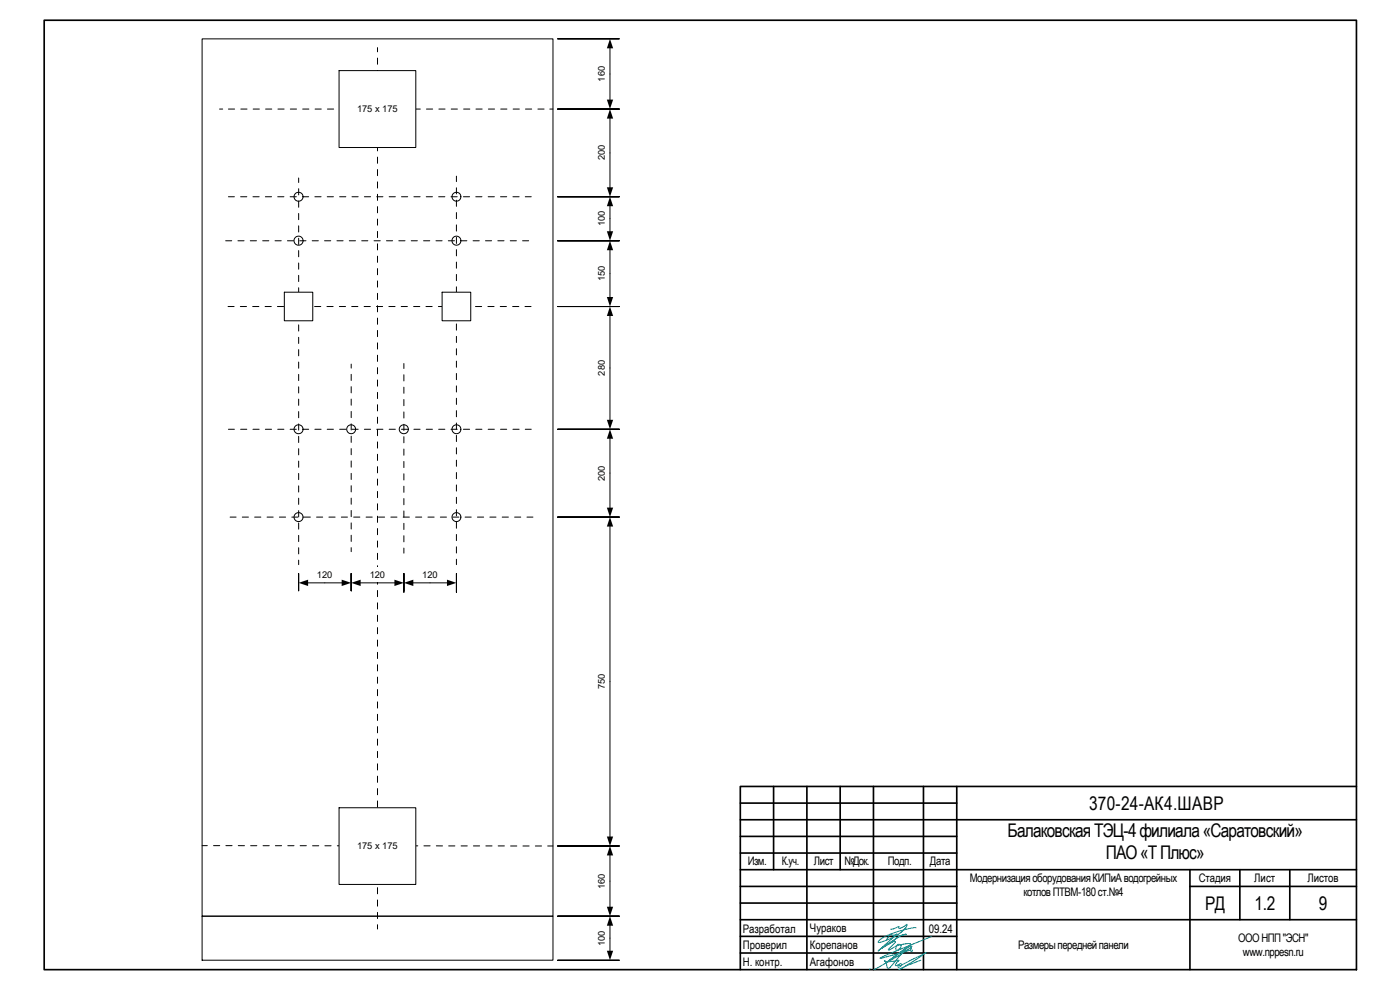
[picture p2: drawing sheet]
<svg xmlns="http://www.w3.org/2000/svg" width="420mm" height="297mm" viewBox="0 0 420 297" stroke-linecap="round" stroke-linejoin="round" font-family="sans-serif">
<g fill="none" stroke="#000" stroke-width=".5">
<path d="M13.3 6.1h393.8v284.8h-393.8zM232.2 236v24.9M242.2 236v54.9M252.1 236v24.9M262.1 236v54.9M277.1 236v54.9M287.1 236v54.9M407.1 236h-184.9v54.9M222.2 246h184.9M222.2 241h64.9M222.2 251h64.9M222.2 255.9h64.9"/>
<path d="M222.2 260.9h184.9M222.2 266h64.9M222.2 271h64.9M357.1 260.9v30M357.1 266h50M372.1 260.9v15M387.1 260.9v15M407.1 275.9h-184.9M222.2 285.9h64.9M222.2 280.9h64.9"/>
</g>
<path d="M274.9 278.4a22.7 22.7 0 0 0-11.2 3.9l-.1 .5a14.5 14.5 0 0 0 8.4-4.7l.2-.8-2.1 1.3a.29 .29 0 0 1-.4-.2 .29 .29 0 0 1 .1-.4l-2.5 .8M261.1 290.7l-.1 .3M269.8 291l4.7-2.8 3.4-2.4-5.4 2.8a3.8 3.8 0 0 1-2.6 1 .37 .37 0 0 1 .3-.5 .37 .37 0 0 1 .4 .5 .6 .6 0 0 1-.4 .6 .6 .6 0 0 1-.7-.3l.3-.4-.9 .3a.54 .54 0 0 1-.2-.6 .54 .54 0 0 1 .5-.4 .51 .51 0 0 0 .5-.7h-.1a7.5 7.5 0 0 1-4.2 .2l.1-.1a1.25 1.25 0 0 1 .6 1.5 .57 .57 0 0 0 .3 .8 .57 .57 0 0 0 .7-.2l1.5-1.8a14.9 14.9 0 0 1 4.9-4.7v.3l-3.2 2.3-8.2 4.6M276.4 288.1l-3.8 1.4-2.8 1.5M279.6 281l-15.5 6.5 .2 .1 9.1-2.6 .5 .2-.2 .3-.3-.1-.2-.3 .3-.6a.49 .49 0 0 0-.1-.5 .49 .49 0 0 0-.5-.1l-7.1 5 7.5-5.7-.6-.1-3.4 .5a.62 .62 0 0 1 1-.1 .62 .62 0 0 1-.2 1l-1 .6-.3-.4 .3-1-2.1 1.3h-.4l2.1-2.2v-.3l-.2-.1-3.9 2.1 5.4-3.6 1.9-.6-1.9 .6-6.5 4.4 5.7-5.1-1.1 .4-.9-.3-1.1 1.6" fill="none" stroke="#008080" stroke-width=".3"/>
<g fill="none" stroke="#000" stroke-width=".3">
<path d="M113.3 14.3v1.3M113.3 17.4v1.9M113.3 21.1v1.9M113.3 24.8v1.9M113.3 28.6v1.8M113.3 32.3v1.8M113.3 36v1.8M113.3 39.7v1.9M113.3 43.4v1.9M113.3 47.1v1.9M113.3 50.9v1.8M113.3 54.6v1.8"/>
<path d="M113.3 58.3v1.8M67.7 72.2h1.8M71.4 72.2h1.8M75.1 72.2h1.9M78.8 72.2h1.9M82.5 72.2h1.9M86.3 72.2h1.8M90 72.2h1.8M93.7 72.2h1.8M97.4 72.2h1.9M101.1 72.2h1.9M104.8 72.2h1.9"/>
<path d="M108.6 72.2h1.8M112.3 72.2h1.8M113.3 62v1.9M113.3 65.7v1.9M113.3 69.4v1.9M113.3 73.2v1.8M113.3 76.9v1.8M116 72.2h1.8M119.7 72.2h1.8M123.4 72.2h1.9M127.1 72.2h1.9M130.8 72.2h1.9"/>
<path d="M134.5 72.2h1.9M138.3 72.2h1.8M142 72.2h1.8M145.7 72.2h1.8M149.4 72.2h1.9M153.1 72.2h1.9M156.8 72.2h1.9M68.4 92h1.9M72.1 92h1.9M75.8 92h1.9M79.6 92h1.8M83.3 92h1.8"/>
<path d="M87 92h1.8M90.7 92h1.9M94.4 92h1.9M98.1 92h1.9M101.8 92h1.9M105.5 92h1.9M109.3 92h1.8M113 92h1.8M113.3 80.6v1.8M113.3 84.3v1.8M113.3 88v1.9M113.3 91.7v1.9"/>
<path d="M113.3 95.4v1.9M113.3 99.1v1.9M116.7 92h1.9M120.4 92h1.9M124.1 92h1.9M127.8 92h1.9M131.6 92h1.8M135.3 92h1.8M139 92h1.9M142.7 92h1.9M146.4 92h1.9M150.1 92h1.9"/>
<path d="M153.8 92h1.9M157.6 92h1.8M105.4 109.2v1.2M105.4 112.3v1.9M105.4 116v1.9M105.4 119.7v1.9M113.3 102.9v1.8M113.3 106.6v1.8M113.3 110.3v1.9M113.3 114v1.9M113.3 117.7v1.9M121.2 109.1v1.5"/>
<path d="M121.2 112.4v1.9M121.2 116.2v1.8M121.2 119.9v1.8M68.5 128.8h1.8M72.2 128.8h1.9M75.9 128.8h1.9M79.6 128.8h1.9M83.3 128.8h1.9M87.1 128.8h1.8M90.8 128.8h1.8M94.5 128.8h1.9M98.2 128.8h1.9"/>
<path d="M101.9 128.8h1.9M105.4 123.4v1.9M105.4 127.2v1.8M105.4 130.9v1.8M105.4 134.6v1.8M105.4 138.3v1.9M105.6 128.8h1.9M109.4 128.8h1.8M113.1 128.8h1.8M113.3 121.4v1.9M113.3 125.2v1.8M113.3 128.9v1.8"/>
<path d="M113.3 132.6v1.9M113.3 136.3v1.9M116.8 128.8h1.8M120.5 128.8h1.9M121.2 123.6v1.8M121.2 127.3v1.9M121.2 131v1.9M121.2 134.7v1.9M121.2 138.5v1.8M124.2 128.8h1.9M127.9 128.8h1.9M131.6 128.8h1.9"/>
<path d="M135.3 128.8h1.9M139.1 128.8h1.8M142.8 128.8h1.8M146.5 128.8h1.9M150.2 128.8h1.9M153.9 128.8h1.9M157.6 128.8h1.8M69.1 155.2h1.8M72.7 155.2h1.9M76.4 155.2h1.9M80.1 155.2h1.9M83.9 155.2h1.8"/>
<path d="M87.6 155.2h1.8M91.3 155.2h1.8M95 155.2h1.8M98.7 155.2h1.9M102.4 155.2h1.9M105.4 142v1.9M105.4 145.7v1.9M105.4 149.5v1.8M105.4 153.2v1.8M105.4 156.9v1.8M106.1 155.2h1.9M109.9 155.2h1.8"/>
<path d="M113.3 140v1.9M113.3 143.7v1.9M113.3 147.4v1.9M113.3 151.2v1.8M113.3 154.9v1.8M113.3 158.6v1.8M113.6 155.2h1.8M117.3 155.2h1.8M121 155.2h1.9M121.2 142.2v1.8M121.2 145.9v1.8M121.2 149.6v1.8"/>
<path d="M121.2 153.3v1.9M121.2 157v1.9M124.7 155.2h1.9M128.4 155.2h1.9M132.2 155.2h1.8M135.9 155.2h1.8M139.6 155.2h1.8M143.3 155.2h1.8M147 155.2h1.9M150.7 155.2h1.9M154.4 155.2h1.9M158.1 155.2h1.8"/>
<path d="M105.4 160.6v1.9M105.4 164.3v1.2M113.3 162.3v1.9M113.3 166v1.9M113.3 169.7v1.9M113.3 173.4v1.9M113.3 177.2v1.8M121.2 160.7v1.9M121.2 164.4v1.6M113.3 180.9v1.8M113.3 184.6v1.9M113.3 188.3v1.9"/>
<path d="M113.3 192v1.9M113.3 195.7v1.9M113.3 199.5v1.8M113.3 203.2v1.8M113.3 206.9v1.8M113.3 210.6v1.8M113.3 214.3v1.9M113.3 218v1.9M113.3 221.7v1.9M113.3 225.4v1.9M113.3 229.2v1.8M113.3 232.9v1.8"/>
<path d="M113.3 236.6v1.9M60.7 253.7h1.5M64.1 253.7h1.8M67.8 253.7h1.8M71.5 253.7h1.9M75.2 253.7h1.9M78.9 253.7h1.9M82.6 253.7h1.9M86.4 253.7h1.8M90.1 253.7h1.8M93.8 253.8h1.9M97.5 253.8h1.9"/>
<path d="M101.2 253.8h1.9M104.9 253.8h1.9M108.7 253.8h1.8M112.4 253.8h1.8M113.3 240.3v1.9M113.3 244v1.9M113.3 247.7v1.9M113.3 251.5v1.8M113.3 255.2v1.8M113.3 258.9v1.9M116.1 253.8h1.9M119.8 253.8h1.9"/>
<path d="M123.5 253.8h1.9M127.2 253.8h1.9M130.9 253.8h1.9M134.7 253.8h1.8M138.4 253.8h1.8M142.1 253.8h1.8M145.8 253.8h1.9M149.5 253.8h1.9M153.2 253.8h1.9M156.9 253.8h1.9M160.7 253.8h1.8M164.4 253.8h1.6"/>
<path d="M113.3 262.6v1.9M113.3 266.3v1.9M113.3 270v1.9M113.3 273.7v1.9M113.3 277.5v1.2"/>
</g>
<path d="M101.8 242.4h23v23h-23z" fill="#fff"/>
<g fill="none" stroke="#000" stroke-width=".3">
<path d="M65.9 32.7h.9M68.5 32.7h1.9M72.3 32.7h1.8M76 32.7h1.8M79.7 32.7h1.9M83.4 32.7h1.9M87.1 32.7h1.9M90.8 32.7h1.9M94.6 32.7h1.8M98.3 32.7h1.8M102 32.7h1.9M105.7 32.7h1.9"/>
<path d="M109.4 32.7h1.9M113.1 32.7h1.9M116.8 32.7h1.9M120.6 32.7h1.8M124.3 32.7h1.8M128 32.7h1.8M131.7 32.7h1.9M135.4 32.7h1.9M139.1 32.7h1.9M142.8 32.7h1.9M146.6 32.7h1.8M150.3 32.7h1.8"/>
<path d="M154 32.7h1.9M157.7 32.7h1.9M161.4 32.7h1.9M165 32.7h1M101.8 242.4h23v23h-23z"/>
</g>
<path d="M101.8 21.2h23v23.1h-23z" fill="#fff"/>
<path d="M60.7 11.7h105.3v263.2h-105.3zM101.8 21.2h23v23.1h-23zM183.1 157.7v93.6M185.9 155.2h-18.5h18.5M185.9 253.8h-18.5h18.5M60.7 274.9h105.3v13.2h-105.3z" fill="none" stroke="#000" stroke-width=".3"/>
<path d="M183.1 155.2l.9 2.8h-1.9zM182.1 251h1.9l-.9 2.8z" fill="#000"/>
<path d="M178.3 201.7h4.3v5.6h-4.3z" fill="#fff"/>
<path d="M183.1 14.3v15.8M185.9 11.7h-18.5h18.5M185.9 32.7h-18.5h18.5" fill="none" stroke="#000" stroke-width=".3"/>
<path d="M183.1 11.7l.9 2.8h-1.9zM182.1 29.9h1.9l-.9 2.8z" fill="#000"/>
<path d="M178.3 19.4h4.3v5.6h-4.3z" fill="#fff"/>
<path d="M183.1 277.5v8M185.9 274.9h-18.5h18.5M185.9 288.1h-18.5h18.5" fill="none" stroke="#000" stroke-width=".3"/>
<path d="M183.1 274.9l.9 2.8h-1.9zM182.1 285.3h1.9l-.9 2.8z" fill="#000"/>
<path d="M178.3 278.7h4.3v5.6h-4.3z" fill="#fff"/>
<path d="M183.1 35.3v21.2M185.9 32.7h-18.5h18.5M185.9 59h-18.5h18.5" fill="none" stroke="#000" stroke-width=".3"/>
<path d="M183.1 32.7l.9 2.9h-1.9zM182.1 56.2h1.9l-.9 2.8z" fill="#000"/>
<path d="M178.3 43.1h4.3v5.6h-4.3z" fill="#fff"/>
<path d="M185.9 59h-18.5h18.5M183.1 61.7v7.9M185.9 72.2h-18.5h18.5" fill="none" stroke="#000" stroke-width=".3"/>
<path d="M183.1 59l.9 2.9h-1.9zM182.1 69.4h1.9l-.9 2.8z" fill="#000"/>
<path d="M178.3 62.8h4.3v5.6h-4.3z" fill="#fff"/>
<path d="M183.1 94.6v31.6M185.9 92h-18.5h18.5M185.9 128.8h-18.5h18.5" fill="none" stroke="#000" stroke-width=".3"/>
<path d="M183.1 92l.9 2.8h-1.9zM182.1 126h1.9l-.9 2.8z" fill="#000"/>
<path d="M178.3 107.6h4.3v5.6h-4.3z" fill="#fff"/>
<path d="M183.1 131.4v21.1M185.9 128.8h-18.5h18.5M185.9 155.2h-18.5h18.5" fill="none" stroke="#000" stroke-width=".3"/>
<path d="M183.1 128.8l.9 2.8h-1.9zM182.1 152.3h1.9l-.9 2.9z" fill="#000"/>
<path d="M178.3 139.1h4.3v5.7h-4.3z" fill="#fff"/>
<path d="M183.1 256.5v15.8M185.9 253.8h-18.5h18.5M185.9 274.9h-18.5h18.5" fill="none" stroke="#000" stroke-width=".3"/>
<path d="M183.1 253.8l.9 2.9h-1.9zM182.1 272.1h1.9l-.9 2.8z" fill="#000"/>
<path d="M178.3 261.6h4.3v5.5h-4.3z" fill="#fff"/>
<path d="M183.1 74.8v14.5M185.9 72.2h-18.5h18.5M185.9 92h-18.5h18.5" fill="none" stroke="#000" stroke-width=".3"/>
<path d="M183.1 72.2l.9 2.9h-1.9zM182.1 89.1h1.9l-.9 2.9z" fill="#000"/>
<path d="M178.3 79.3h4.3v5.6h-4.3z" fill="#fff"/>
<g fill="none" stroke="#000" stroke-width=".3">
<path d="M68.5 59h1.8M72.2 59h1.9M75.9 59h1.9M79.6 59h1.9M83.3 59h1.9M87.1 59h1.8M89.6 53.4v1.4M89.6 56.6v1.9M90.8 59h1.8M94.5 59h1.9M98.2 59h1.9M101.9 59h1.9"/>
<path d="M105.6 59h1.9M109.4 59h1.8M113.1 59h1.8M116.8 59h1.8M120.5 59h1.9M124.2 59h1.9M127.9 59h1.9M131.6 59h1.9M135.3 59h1.9M137 52.9v1.6M137 56.3v1.9M139.1 59h1.8"/>
<path d="M142.8 59h1.8M146.5 59h1.9M150.2 59h1.9M153.9 59h1.9M157.6 59h1.8M89.6 60.3v1.9M89.6 64.1v1.8M89.6 67.8v1.8M89.6 71.5v1.8M89.6 75.2v1.8M89.6 78.9v1.9M137 60v1.9"/>
<path d="M137 63.8v1.8M137 67.5v1.8M137 71.2v1.8M137 74.9v1.9M137 78.6v1.9M89.6 82.6v1.9M89.6 86.3v1.9M89.6 90v1.9M89.6 93.8v1.8M89.6 97.5v1.8M137 82.3v1.9M137 86.1v1.8"/>
<path d="M137 89.8v1.8M137 93.5v1.8M137 97.2v1.9M89.6 101.2v1.9M89.6 104.9v1.9M89.6 108.6v1.9M89.6 112.3v1.9M89.6 116.1v1.8M89.6 119.8v1.8M137 100.9v1.9M137 104.6v1.9M137 108.4v1.8"/>
<path d="M137 112.1v1.8M137 115.8v1.8M137 119.5v1.8M89.6 123.5v1.8M89.6 127.2v1.9M89.6 130.9v1.9M89.6 134.6v1.9M89.6 138.3v1.9M137 123.2v1.9M137 126.9v1.9M137 130.6v1.9M137 134.3v1.9"/>
<path d="M137 138.1v1.8M89.6 142v1.9M89.6 145.8v1.8M89.6 149.5v1.8M89.6 153.2v1.9M89.6 156.9v1.9M137 141.8v1.8M137 145.5v1.8M137 149.2v1.9M137 152.9v1.9M137 156.6v1.9M89.6 172.1v5.2v-5.2"/>
<path d="M89.6 160.6v1.9M89.6 164.3v1.9M89.6 168.1v1.3M92.2 174.9h10.6M105.4 172.1v5.2v-5.2M137 160.4v1.8M137 164.1v1.8M137 167.8v1.6"/>
</g>
<path d="M89.6 174.9l2.9-1v1.9zM102.5 173.9l2.9 1-2.9 .9z" fill="#000"/>
<path d="M94.7 170.2h5.6v4.2h-5.6z" fill="#fff"/>
<path d="M105.4 172.1v5.2v-5.2M108 174.9h10.6M121.2 172.1v5.6v-5.6" fill="none" stroke="#000" stroke-width=".3"/>
<path d="M105.4 174.9l2.8-1v1.9zM118.4 173.9l2.8 1-2.8 .9z" fill="#000"/>
<path d="M110.5 170.2h5.6v4.2h-5.6z" fill="#fff"/>
<path d="M121.2 172.1v5.2v-5.2M123.8 174.9h10.6M137 172.1v5.6v-5.6" fill="none" stroke="#000" stroke-width=".3"/>
<path d="M121.2 174.9l2.8-1v1.9zM134.1 173.9l2.9 1-2.9 .9z" fill="#000"/>
<path d="M126.3 170.2h5.6v4.2h-5.6z" fill="#fff"/>
<circle cx="137" cy="72.2" r="1.35" fill="none" stroke="#000" stroke-width=".3"/>
<path d="M85.3 87.7h8.6v8.5h-8.6z" fill="#fff"/>
<g fill="none" stroke="#000" stroke-width=".3">
<path d="M85.3 87.7h8.6v8.5h-8.6z"/>
<circle cx="89.6" cy="59" r="1.36"/>
<circle cx="137" cy="59" r="1.33"/>
<circle cx="89.6" cy="72.2" r="1.37"/>
</g>
<path d="M132.7 87.7h8.6v8.5h-8.6z" fill="#fff"/>
<g fill="none" stroke="#000" stroke-width=".3">
<path d="M132.7 87.7h8.6v8.5h-8.6z"/>
<circle cx="89.6" cy="128.8" r="1.36"/>
<circle cx="105.4" cy="128.8" r="1.34"/>
<circle cx="121.2" cy="128.8" r="1.35"/>
<circle cx="137" cy="128.8" r="1.33"/>
<circle cx="89.6" cy="155.2" r="1.35"/>
<circle cx="137" cy="155.1" r="1.33"/>
</g>
<g font-size="5.7">
<text x="326.8" y="243">370-24-АК4.ШАВР</text>
<text x="302.4" y="251.2">БалаковскаяТЭЦ-4филиала«Саратовский»</text>
<text x="331.9" y="257.8">ПАО«ТПлюс»</text>
<text x="361.7" y="272.9">РД</text>
<text x="376.5" y="272.9">1.2</text>
<text x="395.8" y="272.9">9</text>
</g>
<g font-size="3.5">
<text x="224.4" y="259.7">Изм.</text>
<text x="234.7" y="259.7">К.уч.</text>
<text x="244.3" y="259.7">Лист</text>
<text x="253.4" y="259.7">№Док.</text>
<text x="266.4" y="259.7">Подп.</text>
<text x="279" y="259.7">Дата</text>
<text x="291.1" y="264.7">МодернизацияоборудованияКИПиАводогрейных</text>
<text x="307.2" y="268.8">котловПТВМ-180ст.№4</text>
<text x="359.8" y="264.7">Стадия</text>
<text x="376.4" y="264.7">Лист</text>
<text x="392.4" y="264.7">Листов</text>
<text x="222.9" y="279.9">Разработал</text>
<text x="243.1" y="279.7">Чураков</text>
<text x="278.8" y="279.9">09.24</text>
<text x="222.9" y="284.8">Проверил</text>
<text x="243.1" y="284.8">Корепанов</text>
<text x="305.6" y="284.7">Размерыпереднейпанели</text>
<text x="371.6" y="282.6">ОООНПП&quot;ЭСН&quot;</text>
<text x="373" y="286.7">www.nppesn.ru</text>
<text x="222.9" y="289.8">Н. контр.</text>
<text x="243.1" y="289.9">Агафонов</text>
</g>
<g font-size="2.8">
<text x="181.5" y="24.5" transform="rotate(-90 181.5 24.5)">160</text>
<text x="107.2" y="33.5">175 х 175</text>
<text x="181.5" y="48.2" transform="rotate(-90 181.5 48.2)">200</text>
<text x="181.5" y="67.9" transform="rotate(-90 181.5 67.9)">100</text>
<text x="181.5" y="84.4" transform="rotate(-90 181.5 84.4)">150</text>
<text x="181.5" y="112.7" transform="rotate(-90 181.5 112.7)">280</text>
<text x="181.5" y="144.3" transform="rotate(-90 181.5 144.3)">200</text>
<text x="95.1" y="173.3">120</text>
<text x="110.9" y="173.3">120</text>
<text x="126.7" y="173.3">120</text>
<text x="181.5" y="206.8" transform="rotate(-90 181.5 206.8)">750</text>
<text x="107.2" y="254.7">175 х 175</text>
<text x="181.5" y="266.7" transform="rotate(-90 181.5 266.7)">160</text>
<text x="181.5" y="283.8" transform="rotate(-90 181.5 283.8)">100</text>
</g>
</svg>
